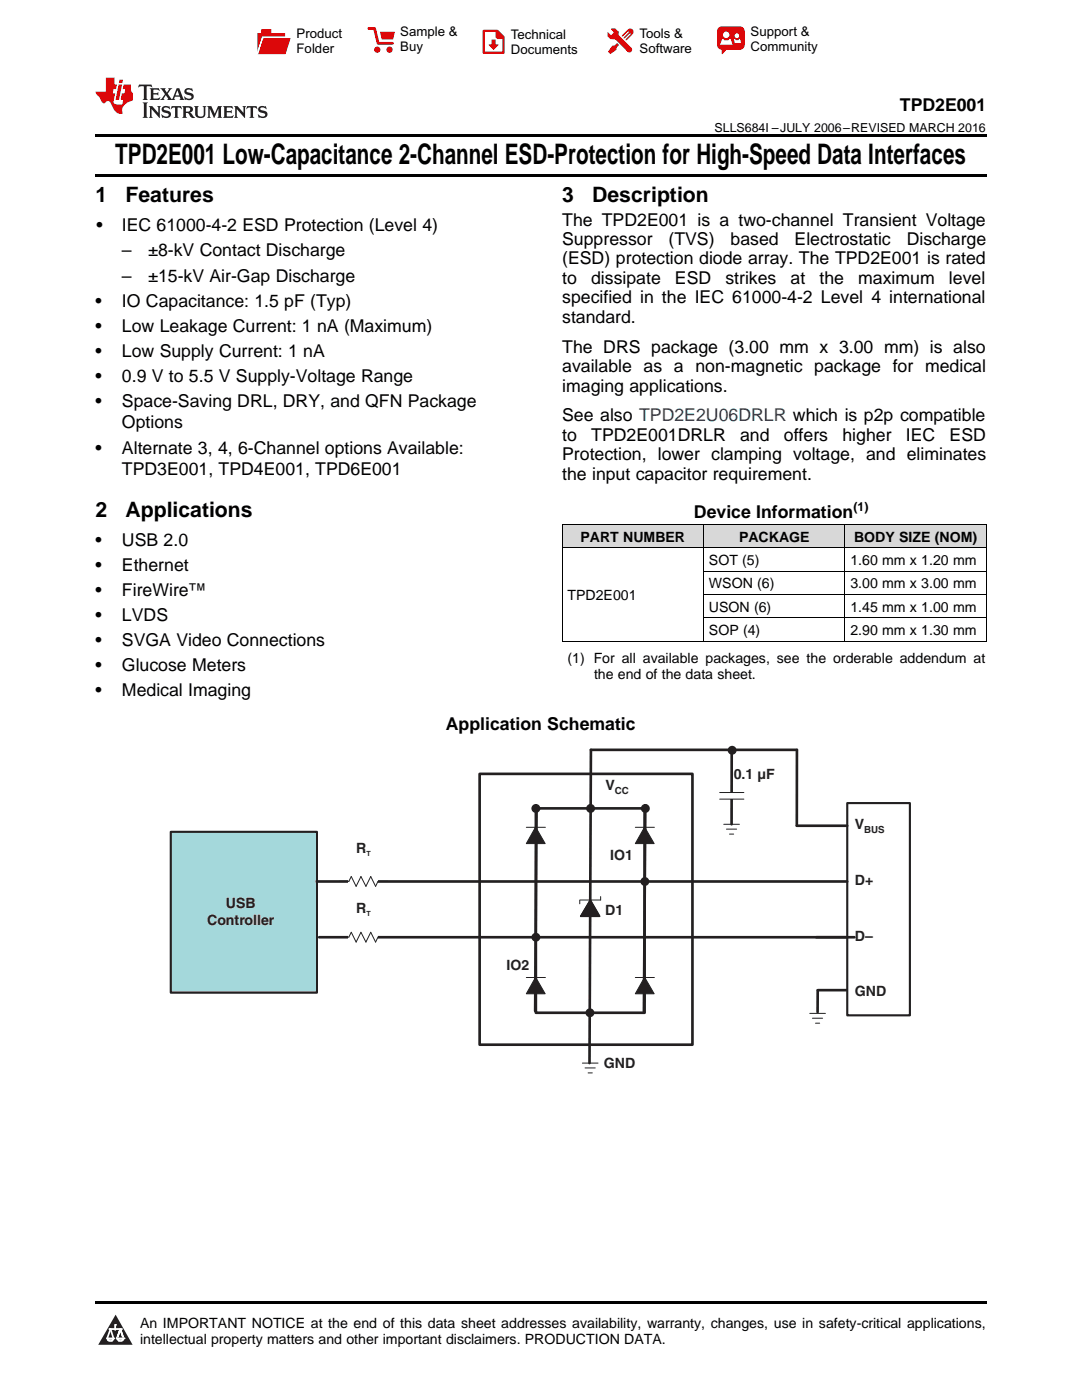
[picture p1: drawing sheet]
<svg xmlns="http://www.w3.org/2000/svg" width="216mm" height="279mm" viewBox="0 0 216 279" stroke-linecap="round" stroke-linejoin="round" font-family="sans-serif">
<g fill="#d8d8d8">
<path d="M112.2 104.7h28.2v4.7h-28.2z"/>
<path d="M140.4 104.7h28.2v4.7h-28.2z"/>
<path d="M168.6 104.7h28.2v4.7h-28.2z"/>
</g>
<path d="M23.1 262.4l3.4 6h-6.9z" fill="#231f20"/>
<path d="M21.4 267.1h1.2l-.3 .5h-.3a.55 .55 0 0 1-.6-.5z" fill-rule="evenodd" fill="#fff"/>
<path d="M21.4 267.1h1.2l-.3 .5h-.3a.55 .55 0 0 1-.6-.5z" fill="none" stroke="#231f20" stroke-width=".34"/>
<path d="M21.4 267.1l1.2 .1-.3 .4h-.5z" fill="none" stroke="#fff" stroke-width=".34"/>
<path d="M23 265.3h.1" fill="none" stroke="#fff" stroke-width=".34"/>
<path d="M23 264.4v.9z" fill="#fff"/>
<path d="M23 264.4v.9z" fill="none" stroke="#fff" stroke-width=".34"/>
<circle cx="23" cy="264.4" r=".17" fill="#fff"/>
<path d="M21.9 265.2h.1" fill="none" stroke="#fff" stroke-width=".34"/>
<path d="M21.9 265.2h2.3z" fill="#fff"/>
<path d="M21.9 265.2h2.3z" fill="none" stroke="#fff" stroke-width=".34"/>
<circle cx="24.2" cy="265.2" r=".17" fill="#fff"/>
<path d="M23.3 267.1h.1" fill="none" stroke="#fff" stroke-width=".34"/>
<path d="M24 265.2l-.7 1.9z" fill="#fff"/>
<path d="M24 265.2l-.7 1.9z" fill="none" stroke="#fff" stroke-width=".34"/>
<path d="M24 265.2l.7 1.9z" fill="#fff"/>
<path d="M24 265.2l.7 1.9z" fill="none" stroke="#fff" stroke-width=".34"/>
<path d="M24.6 267.1h.1" fill="none" stroke="#fff" stroke-width=".34"/>
<circle cx="21.4" cy="267.1" r=".17" fill="#fff"/>
<path d="M22.1 265.2l-.7 1.9z" fill="#fff"/>
<path d="M22.1 265.2l-.7 1.9z" fill="none" stroke="#fff" stroke-width=".34"/>
<path d="M22.1 265.2l.5 1.9z" fill="#fff"/>
<path d="M22.1 265.2l.5 1.9z" fill="none" stroke="#fff" stroke-width=".34"/>
<circle cx="22.6" cy="267.1" r=".17" fill="#fff"/>
<path d="M23.4 267.1h1.3a.65 .65 0 0 1-.7 .5 .65 .65 0 0 1-.6-.5z" fill-rule="evenodd" fill="#fff"/>
<path d="M23.4 267.1h1.3a.65 .65 0 0 1-.7 .5 .65 .65 0 0 1-.6-.5z" fill="none" stroke="#231f20" stroke-width=".34"/>
<path d="M23.4 267.1h1.3l-.4 .5h-.6z" fill="none" stroke="#fff" stroke-width=".34"/>
<path d="M23.3 267.1h.1" fill="none" stroke="#fff" stroke-width=".34"/>
<circle cx="24.7" cy="267.1" r=".17" fill="#fff"/>
<path d="M19 259.7h177.8v.5h-177.8z" fill="#000"/>
<path d="M95.7 154.4h42.5v54.1h-42.5z" fill="none" stroke="#231f20" stroke-width=".53"/>
<path d="M34.1 166h29.1v32.1h-29.1z" fill-rule="evenodd" fill="#a4d8db"/>
<path d="M34.1 166h29.1v32.1h-29.1zM169.1 160.3h12.5v42.3h-12.5z" fill="none" stroke="#231f20" stroke-width=".42"/>
<path d="M144.4 164.5h3.1M145 165.5h2M145.6 166.5h.8M161.6 202.2h3.1M162.1 203.2h2M162.7 204.2h.9" fill="none" stroke="#231f20" stroke-width=".2"/>
<path d="M117.9 149.6l41.1 .1v15.1h10.1M146 149.7v14.8M63.2 175.9h105.9M63.7 187h106.8M163.2 197.6l-.1 4.4M163.2 197.6h5.7" fill="none" stroke="#231f20" stroke-width=".53"/>
<circle cx="146.1" cy="149.7" r=".72" fill="#231f20"/>
<circle cx="146.1" cy="149.7" r=".72" fill="none" stroke="#231f20" stroke-width=".34"/>
<path d="M69.6 175h5.9v1.9h-5.9z" fill-rule="evenodd" fill="#fff"/>
<path d="M67.7 175.9h1.9l.5-1 1 2 .9-2 1 2 1-2 .9 2 .5-1h2" fill="none" stroke="#231f20" stroke-width=".2"/>
<path d="M69.6 186.1h5.9v1.9h-5.9z" fill-rule="evenodd" fill="#fff"/>
<path d="M67.7 187h1.9l.5-.9 1 1.9 .9-1.9 1 1.9 1-1.9 .9 1.9 .5-1h2" fill="none" stroke="#231f20" stroke-width=".2"/>
<path d="M144.6 158.2h2.7v1.2h-2.7z" fill-rule="evenodd" fill="#fff"/>
<path d="M143.6 158.2h4.8M143.6 159.5h4.8M116.2 212.2h3.1M116.7 213.1h2.1M117.4 214.1h.8" fill="none" stroke="#231f20" stroke-width=".2"/>
<path d="M106.9 161.3h21.7v40.8h-21.7z" fill="none" stroke="#231f20" stroke-width=".53"/>
<path d="M117.8 179.5l1.9 3.3h-3.9z" fill="#231f20"/>
<path d="M115.7 179.7v.7M117.8 179.6l1.9 3.3h-3.9zM117.8 178.3v5.2M117.8 179.5l1.9 3.3h-3.9zM119.9 178.9v.7h-4.2" fill="none" stroke="#231f20" stroke-width=".2"/>
<path d="M128.6 195l1.9 3.3h-3.7z" fill="#231f20"/>
<path d="M126.8 195.1h3.8M128.6 195l1.9 3.3h-3.7zM128.7 194.2v5.9" fill="none" stroke="#231f20" stroke-width=".2"/>
<path d="M106.9 195l1.9 3.3h-3.8z" fill="#231f20"/>
<path d="M105 195.1h3.8M106.9 195l1.9 3.3h-3.8zM106.9 194.2v5.9" fill="none" stroke="#231f20" stroke-width=".2"/>
<path d="M128.6 165.1l1.9 3.3h-3.7z" fill="#231f20"/>
<path d="M126.8 165.1h3.8M128.6 165.1l1.9 3.3h-3.7zM128.7 164.2v5.9" fill="none" stroke="#231f20" stroke-width=".2"/>
<path d="M106.9 165.1l1.9 3.3h-3.8z" fill="#231f20"/>
<path d="M105 165.1h3.8M106.9 165.1l1.9 3.3h-3.8zM106.9 164.2v5.9" fill="none" stroke="#231f20" stroke-width=".2"/>
<path d="M117.9 149.6l-.3 62.6M107.1 161l-.3 40.8M128.8 161.3l-.3 40.8" fill="none" stroke="#231f20" stroke-width=".53"/>
<circle cx="117.7" cy="202.1" r=".72" fill="#231f20"/>
<circle cx="117.7" cy="202.1" r=".72" fill="none" stroke="#231f20" stroke-width=".34"/>
<circle cx="106.9" cy="187.1" r=".72" fill="#231f20"/>
<circle cx="106.9" cy="187.1" r=".72" fill="none" stroke="#231f20" stroke-width=".34"/>
<circle cx="128.7" cy="175.9" r=".72" fill="#231f20"/>
<circle cx="128.7" cy="175.9" r=".72" fill="none" stroke="#231f20" stroke-width=".34"/>
<circle cx="106.9" cy="161.3" r=".72" fill="#231f20"/>
<circle cx="106.9" cy="161.3" r=".72" fill="none" stroke="#231f20" stroke-width=".34"/>
<circle cx="128.8" cy="161.3" r=".72" fill="#231f20"/>
<circle cx="128.8" cy="161.3" r=".72" fill="none" stroke="#231f20" stroke-width=".34"/>
<circle cx="117.8" cy="161.3" r=".72" fill="#231f20"/>
<circle cx="117.8" cy="161.3" r=".72" fill="none" stroke="#231f20" stroke-width=".34"/>
<path d="M112.2 109.3h84.6M112.2 104.7h84.6M112.2 104.7v23.3M140.4 104.7v23.3M140.4 118.7h56.4M140.4 114h56.4M168.6 104.7v23.3M196.8 104.7v23.3M112.2 128h84.6M140.4 123.3h56.4" fill="none" stroke="#000" stroke-width=".2"/>
<path d="M19 34.8h177.8v.5h-177.8zM19 26.8h177.8v.6h-177.8z" fill="#000"/>
<path d="M27.7 16.9l-.1 .6 .6-.3h.5v.2v2.2l-.2 .4h1l-.2-.4v-2.2v-.2h.5l.6 .3-.2-.6zM29.9 17.6l.2 .4v1.6l-.2 .4h1.9l.1-.6a1.09 1.09 0 0 1-1.3 .1v-.6h.6l.4 .2v-.7l-.2 .2h-.8v-.6l.2-.1a1.01 1.01 0 0 1 1 .3l-.1-.6zM32 17.6l.9 1.2-1 1.2h.9l-.2-.3 .5-.7 .5 .7-.3 .3h1.7l-.2-.3 .1-.4h1l.1 .4-.2 .3h1l-.3-.4-.7-2h-.5l-1 2.2-.8-1.1 .9-1.1h-.9l.2 .2-.4 .7-.4-.7 .2-.2zM35.4 18l.4 1h-.8zM37 17.7a.66 .66 0 0 0-.2 .8 .66 .66 0 0 0 .6 .4l.7 .2 .1 .2a.8 .8 0 0 1-.7 .4 .8 .8 0 0 1-.7-.5l.1 .8 .2-.2a.94 .94 0 0 0 1.1 .1 .94 .94 0 0 0 .4-.9 1.48 1.48 0 0 0-1.3-.6v-.4a1.1 1.1 0 0 1 1.2 .2l-.2-.6-.2 .1-.5-.1zM28.5 20.4l.2 .4v2.3l-.2 .4h1l-.2-.4v-2.3l.2-.4zM29.7 21.2l.2 .4v1.5l-.2 .4h.8l-.3-.4 .1-1.3 1.6 1.8v-2l.2-.4h-.7l.2 .2v1.1l-1.2-1.3zM32.5 21.3a.66 .66 0 0 0-.2 .8 .66 .66 0 0 0 .6 .4l.6 .2 .2 .2a.8 .8 0 0 1-.8 .4 .8 .8 0 0 1-.7-.5l.2 .7 .2-.1a.94 .94 0 0 0 1 .1 .94 .94 0 0 0 .5-1 1.47 1.47 0 0 0-1.3-.6l-.1-.3a1.1 1.1 0 0 1 1.3 .2l-.2-.6-.2 .1-.5-.2zM34.3 21.2l-.2 .6a.64 .64 0 0 1 .8-.3v1.6l-.2 .4h1l-.3-.4 .1-1.6a.66 .66 0 0 1 .8 .3l-.2-.6zM36.3 21.2l.3 .4v1.5l-.3 .4h1l-.2-.2v-.7h.5l.1 .1a.8 .8 0 0 0 1.2 .7l-1-1a.62 .62 0 0 0 .6-.5 .62 .62 0 0 0-.6-.7zM37.1 21.5h.1a.48 .48 0 0 1 .6 0 .48 .48 0 0 1 .1 .6l-.2 .1-.6 .1zM38.7 21.2l.2 .2a2.29 2.29 0 0 0 .4 2 1.05 1.05 0 0 0 1.7-.7v-1.3l.2-.2h-.8l.2 .4v1.1a.61 .61 0 0 1-.6 .6 .61 .61 0 0 1-.6-.6v-1.1l.3-.4zM41.3 21.2l.3 .4v1.5l-.3 .4h.8l-.2-.4v-1.4l.8 1.9 .9-1.9v1.4l-.2 .4h.9l-.2-.4v-1.5l.2-.4h-.8l-.7 1.5-.6-1.5zM44.5 21.2l.2 .4v1.5l-.2 .4h1.9l.2-.6a1.1 1.1 0 0 1-1.4 .2v-.7h.6l.4 .2v-.6l-.2 .1-.8 .1v-.6l.2-.1a1.02 1.02 0 0 1 1.1 .2l-.2-.5zM46.7 21.2l.2 .4v1.5l-.2 .4h.8l-.3-.4 .1-1.3 1.6 1.8v-2l.2-.4h-.7l.2 .2v1.1l-1.2-1.3zM49.3 21.2l-.1 .6a.64 .64 0 0 1 .8-.3v1.6l-.3 .4h1l-.2-.4v-1.6a.66 .66 0 0 1 .8 .3l-.1-.6zM51.7 21.3a.66 .66 0 0 0-.2 .7 .66 .66 0 0 0 .7 .5l.6 .2 .1 .2a.8 .8 0 0 1-.7 .4 .8 .8 0 0 1-.7-.5l.1 .7 .2-.1a.94 .94 0 0 0 1.1 .1 .94 .94 0 0 0 .4-1 1.48 1.48 0 0 0-1.2-.6l-.1-.3a1.1 1.1 0 0 1 1.2 .2l-.2-.6-.1 .1-.6-.2z" fill="#231f20"/>
<path d="M21.1 15.5v2.8h-2v.4l.9 .9a.96 .96 0 0 0 1 1 .59 .59 0 0 1 .5-.4 .59 .59 0 0 1 .5 .3l.4 .8a1.61 1.61 0 0 0 2.1 1.3 1.63 1.63 0 0 1 1.1-2.2l.9-.3v-1.5a1.6 1.6 0 0 1-.4-1.7h-1.4l-.2 .9h.5l-.2 .8h-.5l-.2 1v.3h.5l-.2 .9h-.7a.74 .74 0 0 1-1-.6l.3-1.6h-.5l.2-.8h.5l.1-.9h-.4v-1.4zM23.7 16.9l-.7 3h.8l.6-3zM23.8 15.9l-.1 .7h.7l.2-.7z" fill="#ee1d23"/>
<g fill="#d60000">
<path d="M52.1 5.8h2v.8h2.8v4.2h-5.5v-4.2h.7z" fill-rule="evenodd"/>
<path d="M52.4 7.5h5.6l-1 3.3h-5.6z" fill-rule="evenodd"/>
</g>
<path d="M52.4 7.4h5.7l-.1 .1h-5.5l-1.1 3.3z" fill-rule="evenodd" fill="#fff"/>
<path d="M52.4 7.4h5.7l-.1 .1h-5.5l-1.1 3.3z" fill="none" stroke="#fff" stroke-width=".2"/>
<path d="M73.6 5.7h1.1l.7 2.9h2.9" fill="none" stroke="#d60000" stroke-width=".55"/>
<g fill="#d60000">
<path d="M75.8 6.3h3l-.4 1.6h-2.2z" fill-rule="evenodd"/>
<circle cx="75.3" cy="9.9" r=".62"/>
<circle cx="77.7" cy="9.9" r=".62"/>
</g>
<path d="M96.5 6.2h2.7l1.3 1.2v3.1h-4z" fill="none" stroke="#d60000" stroke-width=".44"/>
<g fill="#d60000">
<path d="M98.1 7.9h.8v1h.5l-.9 1.1-1-1v-.1h.6z" fill-rule="evenodd"/>
<path d="M98.9 6.2h.3l1.3 1.2v.4h-1.3l-.3-.4z" fill-rule="evenodd"/>
<path d="M121.9 5.7h.8l.7 .6 .1 .7 2.5 2.5-.8 .8-2.3-2.3-1.1-.2-.6-.6v-.8l.7 .6 .5-.4v-.2l-.5-.5z" fill-rule="evenodd"/>
<path d="M122.2 9.1h.4l.5-.5 .4 .4-.5 .5v.4l-1.2 .9-.5-.5z" fill-rule="evenodd"/>
<path d="M125.3 5.9a.67 .67 0 0 1 .9 0 .67 .67 0 0 1 0 .9z" fill-rule="evenodd"/>
<path d="M125.3 5.9l.9 .9-1.2 1.2h-.2v-.2l1-.9v-.2h-.2l-.9 1h-.2v-.2l.9-1 .1-.2h-.3l-.9 1h-.2v-.2z" fill-rule="evenodd"/>
<circle cx="125.6" cy="9.9" r=".54"/>
</g>
<path d="M123.3 6.3v.7" fill="none" stroke="#d60000" stroke-width=".2"/>
<g fill="#d60000">
<path d="M143.4 5.5l.6-.2h3.6a.95 .95 0 0 1 1 .9v2.8a.95 .95 0 0 1-1 .9h-3.6a.95 .95 0 0 1-.9-.9v-2.8z" fill-rule="evenodd"/>
<path d="M144 9.9h.9l-.7 .9h-.2z" fill-rule="evenodd"/>
</g>
<g fill="#fff">
<path d="M146.6 8.6h1.3z"/>
<path d="M144.1 7.8h.3l.1 .2h.8l.2-.2h.3l.4 1.1h-2.5z" fill-rule="evenodd"/>
<path d="M146.4 7.8h.3l.1 .2h.5l.2-.2h.2l.2 .8h-1.3z" fill-rule="evenodd"/>
<circle cx="144.9" cy="6.9" r=".65"/>
<circle cx="147" cy="7.1" r=".48"/>
</g>
<text font-size="5.6" x="23" y="32.8">TPD2E001 Low-Capacitance 2-Channel ESD-Protection for High-Speed Data Interfaces</text>
<g font-size="4.2">
<text x="19" y="40.4">1</text>
<text x="25" y="40.4">Features</text>
<text x="112.2" y="40.4">3</text>
<text x="118.2" y="40.4">Description</text>
<text x="19" y="103.2">2</text>
<text x="25" y="103.2">Applications</text>
</g>
<g font-size="3.5">
<text x="179.6" y="22.2">TPD2E001</text>
<text x="19.2" y="46.1">•</text>
<text x="24.3" y="46.1">IEC 61000-4-2 ESD Protection (Level 4)</text>
<text x="112.2" y="45">The TPD2E001 is a two-channel Transient Voltage</text>
<text x="24.3" y="51.2">–</text>
<text x="29.6" y="51.2">±8-kV Contact Discharge</text>
<text x="112.2" y="48.9">Suppressor</text>
<text x="112.2" y="52.8">(ESD) protection diode array. The TPD2E001 is rated</text>
<text x="133.4" y="48.9">(TVS)</text>
<text x="145.8" y="48.9">based</text>
<text x="158.6" y="48.9">Electrostatic</text>
<text x="180.9" y="48.9">Discharge</text>
<text x="24.3" y="56.2">–</text>
<text x="29.6" y="56.2">±15-kV Air-Gap Discharge</text>
<text x="112.2" y="56.7">to</text>
<text x="117.9" y="56.7">dissipate</text>
<text x="134.7" y="56.7">ESD</text>
<text x="144.8" y="56.7">strikes</text>
<text x="157.8" y="56.7">at</text>
<text x="163.5" y="56.7">the</text>
<text x="171.2" y="56.7">maximum</text>
<text x="189.4" y="56.7">level</text>
<text x="19" y="61.2">•</text>
<text x="24.3" y="61.2">IO Capacitance: 1.5 pF (Typ)</text>
<text x="112.2" y="60.5">specified in the IEC 61000-4-2 Level 4 international</text>
<text x="112.2" y="64.4">standard.</text>
<text x="19" y="66.3">•</text>
<text x="19" y="71.3">•</text>
<text x="24.3" y="66.3">Low Leakage Current: 1 nA (Maximum)</text>
<text x="24.3" y="71.3">Low Supply Current: 1 nA</text>
<text x="112.2" y="70.4">The DRS package (3.00 mm x 3.00 mm) is also</text>
<text x="19" y="76.3">•</text>
<text x="24.3" y="76.3">0.9 V to 5.5 V Supply-Voltage Range</text>
<text x="112.2" y="74.3">available as a non-magnetic package for medical</text>
<text x="19" y="81.3">•</text>
<text x="24.3" y="81.3">Space-Saving DRL, DRY, and QFN Package</text>
<text x="112.2" y="78.1">imaging applications.</text>
<text x="24.3" y="85.5">Options</text>
<text x="112.2" y="84.1">See also TPD2E2U06DRLR which is p2p compatible</text>
<text x="112.2" y="88">to</text>
<text x="118" y="88">TPD2E001DRLR</text>
<text x="147.7" y="88">and</text>
<text x="156.4" y="88">offers</text>
<text x="168.1" y="88">higher</text>
<text x="180.8" y="88">IEC</text>
<text x="189.5" y="88">ESD</text>
<text x="19" y="90.5">•</text>
<text x="24.3" y="90.5">Alternate 3, 4, 6-Channel options Available:</text>
<text x="24.3" y="94.8">TPD3E001, TPD4E001, TPD6E001</text>
<text x="112.2" y="91.9">Protection, lower clamping voltage, and eliminates</text>
<text x="112.2" y="95.7">the input capacitor requirement.</text>
<text x="138.5" y="103.5">Device Information</text>
<text x="19" y="108.9">•</text>
<text x="19" y="113.9">•</text>
<text x="24.3" y="108.9">USB 2.0</text>
<text x="24.3" y="113.9">Ethernet</text>
<text x="19" y="118.9">•</text>
<text x="24.3" y="118.9">FireWire™</text>
<text x="19" y="123.9">•</text>
<text x="24.3" y="123.9">LVDS</text>
<text x="19" y="128.9">•</text>
<text x="24.3" y="128.9">SVGA Video Connections</text>
<text x="19" y="133.9">•</text>
<text x="24.3" y="133.9">Glucose Meters</text>
<text x="19" y="139">•</text>
<text x="24.3" y="139">Medical Imaging</text>
<text x="89" y="145.7">Application Schematic</text>
</g>
<g font-size="2.8">
<text x="115.8" y="108.1">PART NUMBER</text>
<text x="141.5" y="112.8">SOT (5)</text>
<text x="147.5" y="108.1">PACKAGE</text>
<text x="169.7" y="112.8">1.60 mm x 1.20 mm</text>
<text x="170.4" y="108.1">BODY SIZE (NOM)</text>
<text x="113.2" y="119.8">TPD2E001</text>
<text x="141.5" y="117.4">WSON (6)</text>
<text x="169.7" y="117.4">3.00 mm x 3.00 mm</text>
<text x="141.5" y="122.1">USON (6)</text>
<text x="169.7" y="122.1">1.45 mm x 1.00 mm</text>
<text x="141.5" y="126.8">SOP (4)</text>
<text x="169.7" y="126.8">2.90 mm x 1.30 mm</text>
<text x="113.2" y="132.3">(1) For all available packages, see the orderable addendum at</text>
<text x="118.5" y="135.4">the end of the data sheet.</text>
<text x="27.9" y="265">An IMPORTANT NOTICE at the end of this data sheet addresses availability, warranty, changes, use in safety-critical applications,</text>
<text x="27.9" y="268.2">intellectual property matters and other important disclaimers. PRODUCTION DATA.</text>
</g>
<g font-size="2.8" fill="#231f20">
<text x="146.4" y="155.4">0.1 µF</text>
<text x="120.8" y="157.6">V</text>
<text x="170.6" y="165.5">V</text>
<text x="71.1" y="170.3">R</text>
<text x="121.7" y="171.6">IO1</text>
<text x="170.6" y="176.6">D+</text>
<text x="41.3" y="184.7">Controller</text>
<text x="45.1" y="181.3">USB</text>
<text x="71.1" y="182.2">R</text>
<text x="120.8" y="182.6">D1</text>
<text x="170.6" y="187.7">D–</text>
<text x="101.1" y="193.6">IO2</text>
<text x="170.6" y="198.8">GND</text>
<text x="120.5" y="213.1">GND</text>
</g>
<g font-size="2.6">
<text x="59.2" y="7.6">Product</text>
<text x="59.2" y="10.6">Folder</text>
<text x="79.9" y="7.3">Sample &amp;</text>
<text x="79.9" y="10.2">Buy</text>
<text x="101.9" y="7.8">Technical</text>
<text x="101.9" y="10.8">Documents</text>
<text x="127.6" y="7.6">Tools &amp;</text>
<text x="127.6" y="10.6">Software</text>
<text x="149.8" y="7.2">Support &amp;</text>
<text x="149.8" y="10.2">Community</text>
</g>
<g font-size="2.5">
<text x="142.6" y="26.3">SLLS684I –JULY 2006–REVISED MARCH 2016</text>
<text x="170.3" y="102.1">(1)</text>
</g>
<g font-size="1.9" fill="#231f20">
<text x="122.7" y="158.4">CC</text>
<text x="172.5" y="166.2">BUS</text>
</g>
<g font-size="1.4" fill="#231f20">
<text x="73.1" y="170.8">T</text>
<text x="73.1" y="182.7">T</text>
</g>
</svg>
